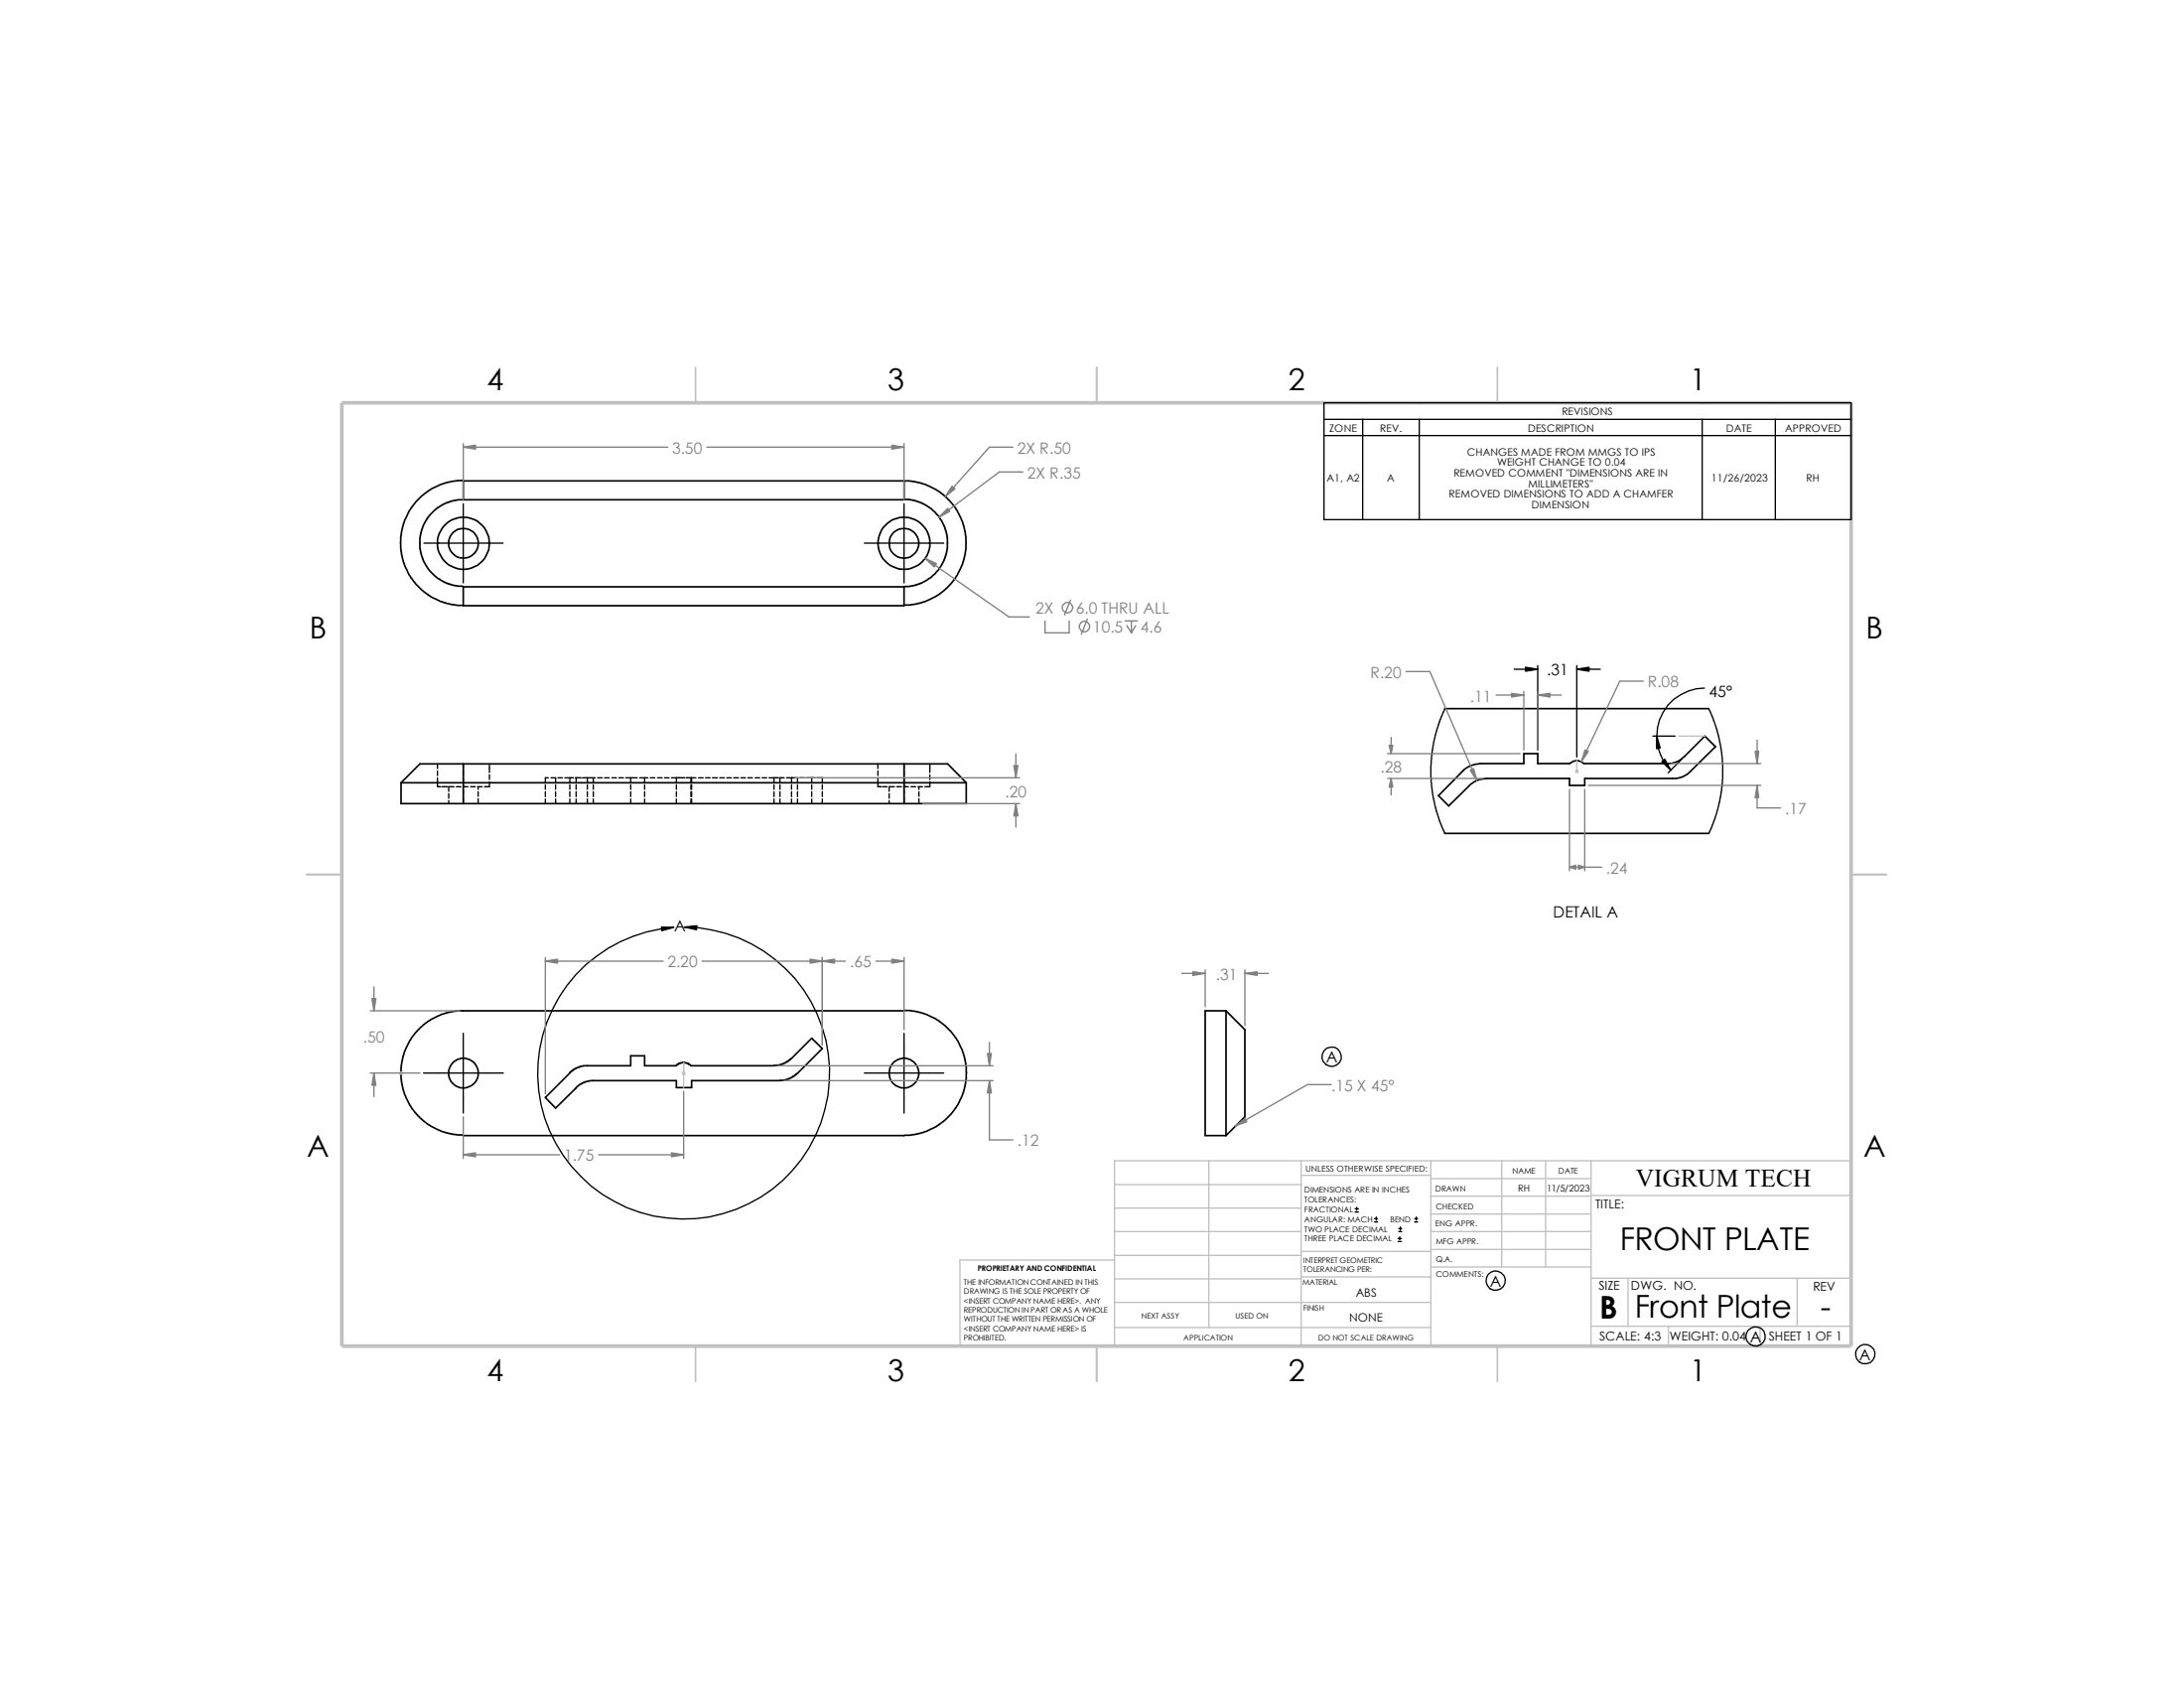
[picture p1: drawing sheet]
<svg xmlns="http://www.w3.org/2000/svg" width="279mm" height="216mm" viewBox="0 0 279 216" stroke-linecap="round" stroke-linejoin="round" font-family="sans-serif">
<g fill="none" stroke="#c0c0c0" stroke-width=".17">
<path d="M201.6 98.6h.3M201.6 98.5l.3 .3M201.7 97.3v1.5M201.8 98.5l-.3 .3M214.8 94.1h3.3M51.2 137.2h.3M51.2 137.1l.3 .3M51.3 137.1v.3M51.4 137.1l-.3 .3M87.3 137.2h.3M87.3 137.1l.3 .3M87.5 135.9v3.2"/>
<path d="M87.6 137.1l-.3 .3M142.6 157.5h23.9M142.6 151.5h23.9M142.6 154.5h23.9M154.6 148.5v21.3M166.5 150.3h16.5M166.5 148.5v23.7M183 157.5h20.5M183 159.8h20.5M183 148.5v23.7M183 155.3h20.5M183 153h20.5"/>
<path d="M183 150.7h20.5M192.1 148.5v13.6M197.7 148.5v13.6M203.5 152.9h33.3M203.5 148.5v23.7M236.8 148.5h-94.2v23.7M142.6 161.2h-19.8v11M142.6 163.6h23.9M142.6 166.6h40.4M142.6 160.6h23.9M142.6 169.8h40.4M166.5 163.3h16.6"/>
<path d="M166.5 160.1h16.6M183.1 162.1h20.4M203.5 163.5h33.3M203.5 169.6h33.3M208.3 163.5v6.1M213.4 169.6v2.6M225.2 169.6v2.6M229.9 163.5v6.1"/>
</g>
<path d="M89 47v4.5M140.3 47v4.5M191.6 47v4.5M39.2 111.8h4.5M236.8 111.8h4.5M89 172.2v4.5M140.3 172.2v4.5M191.6 172.2v4.5" fill="none" stroke="#c0c0c0" stroke-width=".21"/>
<path d="M43.7 51.5h193.1v120.7h-193.1z" fill="none" stroke="#c0c0c0" stroke-width=".47"/>
<g fill="none" stroke="#000" stroke-width=".21">
<path d="M59.2 61.4l-1.3 .2-1.6 .4-1.2 .6-1.2 .9-1.3 1.5-.8 1.5-.4 1.6-.2 1.3 .2 1.4 .4 1.5 .8 1.6 1.1 1.3 1.1 .9 1.5 .8 1.6 .4 1.4 .2M59.3 63.9l-1 .1-1.2 .3-1.4 .9-1 1.1-.6 1-.3 1.2-.1 1 .1 .9 .3 1.2 .6 1 1 1.1 .4 .3 1 .6 1.2 .3 .9 .1M115.7 63.8l1.3 .2 .9 .3 1.2 .7 .5 .5 .5 .5 .7 1.2 .3 .9 .1 1.3-.1 1.4-.3 .9-.4 .7-.7 .9-.6 .6-1.2 .7-.9 .3-1.3 .2M115.7 61.5l1.3 .1 1.3 .3 1.5 .8 1.3 1 1.1 1.2 .9 1.9 .4 1.3 .1 1.4-.1 1.3-.4 1.3-.7 1.5-1 1.3-1.3 1.1-1.8 1-1.3 .3-1.3 .1M115.7 61.5v2.4h-56.4M115.7 75.1v2.4h-56.4M115.7 61.5h-56.4v2.4M115.7 75.1h-56.4v2.4M59.3 97.7h-5.6l-2.4 2.4M59.3 97.7h56.4M59.3 97.7v5.1M115.7 97.7v5.1"/>
<path d="M115.7 97.7h5.5l2.4 2.4M184.8 90.6h33.8M187.4 98.4l.8-.5 1.2-.2h5.5v-1.3h1.8v1.3h4.1a1.33 1.33 0 0 1 1.8 0h10.7a2.98 2.98 0 0 0 2.2-1l2.6-2.6 1.4 1.4-3.2 3.1a2.82 2.82 0 0 1-2.3 1h-11.3v.9h-1.9v-.9h-10.6a3.2 3.2 0 0 0-2.2 .9l-2.7 2.6-1.3-1.3zM51.3 100.1v2.7h8M51.3 100.1h72.3M59.3 102.8h56.4M123.6 100.1v2.7h-7.9M184.8 106.6h33.8M86.5 136.3l.5-.3 .5-.1 .5 .1 .4 .3h10.6M86.5 136.3h-4v-1.3h-1.8v1.3h-6.1l-1 .4-.7 .5M99 136.3l1-.2 1-.5 2.8-2.8 1.4 1.3-3.5 3.4-.6 .4-.6 .2-.7 .1h-11.3v.9h-2v-.9h-11l-.6 .1-.8 .5-3 2.9-1.3-1.3 3.1-3.2M115.7 129.2l1.3 .1 1.5 .5 1.3 .5 1.1 .8 .8 .9 .8 1.1 .8 1.7 .3 1.6v1.6l-.2 1.4-.3 .7-.8 1.6-.6 .8-.8 .8-.8 .6-1.6 .8-.7 .2-1.4 .3h-.7h-56.4"/>
<path d="M115.7 129.3h-57.2l-1.4 .2-1 .4-1.4 .7-.9 .8-1.1 1.3-.8 1.4-.3 1-.3 1.3v1.6l.4 1.9 .8 1.5 .6 .9 .8 .8 1.2 .9 1.5 .7 1.3 .4 1.3 .1M156.8 129.3v15.9M156.8 129.3l2.5 2.4v11.1l-2.5 2.4M156.8 129.3h-2.6v15.9h2.6"/>
<circle cx="59.3" cy="69.5" r="1.9"/>
<circle cx="59.3" cy="69.5" r="3.3"/>
<circle cx="115.6" cy="69.5" r="3.3"/>
<circle cx="115.7" cy="69.5" r="1.9"/>
<circle cx="59.3" cy="137.2" r="1.9"/>
<circle cx="115.7" cy="137.3" r="1.91"/>
</g>
<g fill="none" stroke="#000" stroke-width=".17">
<path d="M169.4 51.5h67.4v15h-67.4zM169.4 53.6h67.4M169.4 55.7h67.4M174.3 53.6v12.9M181.6 53.6v12.9M217.8 53.6v12.9M227.1 53.6v12.9M54.2 69.5h10.1M59.3 64.4v10.1M110.6 69.5h10.1M115.7 64.4v10.1M56 99.5v1.1h.4"/>
<path d="M56 97.7v.6M56 98.6v.6M59.3 97.7v.6M59.3 98.6v.6M59.3 99.5v1.2M62.6 100v.6h-.6M62.6 97.7v1.1M62.6 99.1v.6M70.1 99.5h-.3v.6M70.5 99.5h.6v.6M71.4 99.5h.6M72.3 99.5h1.1"/>
<path d="M72.9 99.5v.6M73.6 99.5h.6M73.7 99.5v.6M74.2 99.5h.1M74.5 99.5h1.7M75.1 99.5v.6M75.9 99.5v.6M76.5 99.5h.5M77.3 99.5h.6M78.3 99.5h.6M79.2 99.5h.6M80.1 99.5h1.4"/>
<path d="M80.7 99.5v.6M81.8 99.5h1.1M82.5 99.5v.6M83.2 99.5h.6M84.1 99.5h.6M85 99.5h.6M85.9 99.5h1.6M86.5 99.5v.6M87.5 99.5h.1M87.8 99.5h1.2M88.4 99.5v.6M88.5 99.5v.6"/>
<path d="M89.4 99.5h.6M90.3 99.5h.5M91.1 99.5h.7M92.1 99.5h.6M93 99.5h.6M93.9 99.5h.6M94.8 99.5h.6M95.7 99.5h.6M96.6 99.5h.6M97.5 99.5h.6M98.4 99.5h1.2M99 99.5v.6"/>
<path d="M99.7 99.5h.6M99.8 99.5v.6M100.6 99.5h1.4v.6M101.3 99.5v.6M102.3 99.5h.6M103.2 99.5h1.1M103.8 99.5v.6M104.6 99.5h.6v.6M112.3 99.5v1.1h.4M112.3 97.7v.6M112.3 98.6v.6M115.7 97.7v.6"/>
<path d="M115.7 98.6v.6M115.7 99.5v1.2M119 100v.6h-.7M119 97.7v1.1M119 99.1v.6M184.8 90.6l-.6 1.4-.6 2.1-.4 1.9-.2 1.9 .1 2.2 .3 2.3 .8 2.7 .6 1.5M193.7 85.6h3M196.7 85.1v10.8M201.7 85.1v11.7M201.7 85.6h3M211.5 94.1h2.8M215.2 97.1l-1.8 1.7"/>
<path d="M218.1 88a6.2 6.2 0 0 0-5.7 3.8 6.2 6.2 0 0 0 1.3 6.7M218.6 90.6l.7 1.8 .6 1.8 .4 2 .1 2.4-.1 1.6-.3 2.3-.7 2.4-.7 1.7M56.6 100.6h.5M57.1 100.6h.1M57.4 100.6v.6M57.4 101.5v.6M57.4 102.4v.4M57.4 100.6h.7M58.4 100.6h.6M59.3 101v.6M59.3 101.9v.9M59.3 100.6h.6"/>
<path d="M60.2 100.6h.6M61.1 100.6h.6M61.2 100.6v.4M61.2 101.3v.6M61.2 102.2v.6M69.8 100.4v.6M69.8 101.3v.6M69.8 102.2v.6M71.1 100.4v.6M71.1 101.3v.6M71.1 102.2v.6M72.9 100.4v.6"/>
<path d="M72.9 101.3v.6M72.9 102.2v.6M73.7 100.4v.6M73.7 101.3v.6M73.7 102.2v.6M75.1 100.4v.6M75.1 101.3v.6M75.1 102.2v.6M75.9 100.4v.6M75.9 101.3v.6M75.9 102.2v.6M80.7 100.4v.6"/>
<path d="M80.7 101.3v.6M80.7 102.2v.6M82.5 100.4v.6M82.5 101.3v.6M82.5 102.2v.6M86.5 100.4v.6M86.5 101.3v.6M86.5 102.2v.6M87.5 118.6a18.7 18.7 0 0 1 17.9 23.8 18.7 18.7 0 0 1-27.8 10.7 18.7 18.7 0 0 1-2.7-29.7 19 19 0 0 1 11.3-4.8M88.4 100.4v.6M88.4 101.3v.6M88.4 102.2v.6"/>
<path d="M88.5 100.4v.6M88.5 101.3v.6M88.5 102.2v.6M99 100.4v.6M99 101.3v.6M99 102.2v.6M99.8 100.4v.6M99.8 101.3v.6M99.8 102.2v.6M101.3 100.4v.6M101.3 101.3v.6M101.3 102.2v.6"/>
<path d="M102 100.4v.6M102 101.3v.6M102 102.2v.6M103.8 100.4v.6M103.8 101.3v.6M103.8 102.2v.6M105.2 100.4v.6M105.2 101.3v.6M105.2 102.2v.6M112.9 100.6h.6M113.7 100.6v.6M113.7 101.5v.6"/>
<path d="M113.7 102.4v.4M113.8 100.6h.6M114.7 100.6h.6M115.6 100.6h.6M115.7 101v.6M115.7 101.9v.9M116.5 100.6h.6M117.4 100.6h.6M117.6 100.6v.4M117.6 101.3v.6M117.6 102.2v.6M54.2 137.2h10.2"/>
<path d="M59.3 132.2v10.2M110.6 137.2h10.1M115.7 132.2v10.2M173.4 155h.4M173.4 154.6h.4M173.6 154.4v.4M175.9 156.3h.3M175.9 155.9h.3M176.1 155.7v.4M178.9 158.8h.4M178.9 158.4h.4M178.9 157.5h.4"/>
<path d="M178.9 157.1h.4M179.1 158.2v.4M179.2 156.9v.5M181 156.3h.4M181 155.9h.4M181.2 155.7v.4"/>
<circle cx="170.4" cy="135.2" r="1.24"/>
<circle cx="191.3" cy="163.8" r="1.25"/>
<circle cx="224.6" cy="170.9" r="1.24"/>
<circle cx="238.6" cy="173.2" r="1.25"/>
</g>
<g fill="none" stroke="#808080" stroke-width=".17">
<path d="M59.3 56.7v7.2M59.3 57.2h26.1M90.4 57.2h25.3M115.7 56.7v7.2M129.6 57.2h-3l-5.7 6.3M118.4 71.4l10.7 7.5h2.6M130.9 60.4h-3.1l-7.7 5.8M133.7 79.4v1.5h3.1v-1.5M136.9 76.8l-.7 1.9M139.1 79.2l-.8 1.9M143.9 79.4h1.6M144.7 79.4v1.5"/>
<path d="M101.7 99.5h28.7M130 96.4v3.1M144.1 80l.6 .9M145.3 80l-.6 .9M177.5 96.4h17M177.5 99.6h12.2M178 94.3v2.1M178 99.6v2.1M179.9 85.9h3l6 13.9M191.4 88.9h3.5M194.9 88.4v7.5M196.7 88.4v7.5"/>
<path d="M196.7 88.9h3M210.2 87.1h-3l-4.9 10.3M213.7 97.7h11.6M224.8 94.7v3M118 102.8h12.4M130 102.8v3M200.8 110.9h4.1M200.8 101v10.4M202.7 101v10.4M203.2 100.5h22.1M224.8 100.5v2.8h3M47.4 137.2h6.3"/>
<path d="M47.4 129.3h11.4M47.8 126.2v3.1M47.8 137.2v3.1M69.8 122.9h15M69.8 122.5v17.4M87.5 139.6v8.6M89.8 122.9h18.4M99.5 136.3h27.5M100.3 138.2h26.7M105.2 122.5v11.1M112.1 122.9h3.6M115.7 122.5v9.2"/>
<path d="M126.6 138.2v7.6h3M126.6 133.3v3M151.2 124.5h3M154.2 124v4.8M159.3 124.5h3M159.3 124v7.2M170.3 138.7h-3l-9.3 5.3M59.3 147.7h12.3M59.3 142.8v5.4M76.6 147.7h10.9"/>
<circle cx="136.6" cy="77.7" r=".67"/>
<circle cx="138.7" cy="80.1" r=".67"/>
</g>
<g fill="#808080" stroke="#808080" stroke-width=".17">
<path d="M59.3 147.7l1.5-.3v.6z"/>
<path d="M85.9 147.4l1.6 .3-1.6 .3z"/>
<path d="M126.6 138.2l.2 1.6h-.5z"/>
<path d="M126.3 134.7h.5l-.2 1.6z"/>
<path d="M105.2 122.9l1.6-.2v.5z"/>
<path d="M114.1 122.7l1.6 .2-1.6 .3z"/>
<path d="M103.6 122.7l1.6 .2-1.6 .3z"/>
<path d="M69.8 122.9l1.5-.2v.5z"/>
<path d="M47.8 137.2l.3 1.6h-.5z"/>
<path d="M47.6 127.7h.5l-.3 1.6z"/>
<path d="M130 102.8l.2 1.6h-.5z"/>
<path d="M129.7 97.9h.5l-.2 1.6z"/>
<path d="M114.1 56.9l1.6 .3-1.6 .2z"/>
<path d="M118.4 71.4l1.4 .7-.3 .4z"/>
<path d="M121.2 65l.3 .4-1.4 .8z"/>
<path d="M59.3 57.2l1.5-.3v.5z"/>
<path d="M121.8 62.2l.4 .3-1.3 1z"/>
<path d="M159.3 124.5l1.5-.2v.5z"/>
<path d="M152.6 124.3l1.6 .2-1.6 .3z"/>
<path d="M158 144l1.3-1 .2 .5z"/>
<path d="M193.4 88.7l1.5 .2-1.5 .3z"/>
<path d="M201.9 110.7l.8 .2-.8 .3z"/>
<path d="M224.5 96.1h.5l-.2 1.6z"/>
<path d="M178 99.6l.2 1.1h-.5z"/>
<path d="M224.8 100.5l.2 1.5h-.5z"/>
<path d="M202.8 95.9l.4 .2-.9 1.3z"/>
<path d="M177.7 95.3h.5l-.2 1.1z"/>
<path d="M196.7 88.9l1.6-.2v.5z"/>
<path d="M200.8 110.9l.8-.2v.5z"/>
<path d="M188.1 98.5l.4-.2 .4 1.5z"/>
</g>
<path d="M195.2 85.3l1.5 .3-1.5 .3zM201.7 85.6l1.6-.3v.6zM212 94.1l.4 1.6-.5 .1zM212.6 97.4l.4-.3 .7 1.4zM84.6 118.6h1.6l-1.5 .4zM87.5 118.6l1.7-.2-.1 .5z" fill="#000" stroke="#000" stroke-width=".17"/>
<g font-size="4">
<text x="207.2" y="159.9">FRONT PLATE</text>
<text x="204.6" y="168.6">B</text>
<text x="209.1" y="168.5">Front Plate</text>
<text x="232.9" y="168.5">-</text>
</g>
<g font-size="3.9">
<text x="62.3" y="50">4</text>
<text x="113.6" y="50">3</text>
<text x="164.8" y="50">2</text>
<text x="216.2" y="50">1</text>
<text x="39.6" y="81.6">B</text>
<text x="238.7" y="81.6">B</text>
<text x="39.3" y="148">A</text>
<text x="238.4" y="148">A</text>
<text x="62.3" y="176.7">4</text>
<text x="113.6" y="176.7">3</text>
<text x="164.8" y="176.7">2</text>
<text x="216.2" y="176.7">1</text>
</g>
<text font-size="3.2" x="209.3" y="151.7">VIGRUM TECH</text>
<g font-size="2" fill="#808080">
<text x="86" y="58">3.50</text>
<text x="130.1" y="58">2X R.50</text>
<text x="131.4" y="61.2">2X R.35</text>
<text x="132.5" y="78.5">2X</text>
<text x="137.6" y="78.5">6.0 THRU ALL</text>
<text x="139.8" y="80.9">10.5</text>
<text x="145.9" y="80.9">4.6</text>
<text x="175.3" y="86.7">R.20</text>
<text x="188" y="89.7">.11</text>
<text x="210.8" y="87.9">R.08</text>
<text x="128.6" y="102">.20</text>
<text x="176.6" y="98.8">.28</text>
<text x="228.3" y="104.2">.17</text>
<text x="205.4" y="111.7">.24</text>
<text x="85.4" y="123.7">2.20</text>
<text x="108.7" y="123.7">.65</text>
<text x="155.5" y="125.3">.31</text>
<text x="46.4" y="133.3">.50</text>
<text x="170.3" y="139.5">.15 X 45°</text>
<text x="72.1" y="148.5">1.75</text>
<text x="130.1" y="146.6">.12</text>
</g>
<g font-size="2">
<text x="197.9" y="86.4">.31</text>
<text x="218.6" y="89.2">45°</text>
<text x="86.2" y="119.2">A</text>
<text x="198.7" y="117.3">DETAIL A</text>
<text x="169.6" y="135.9">A</text>
<text x="190.6" y="164.5">A</text>
<text x="223.9" y="171.7">A</text>
<text x="237.9" y="173.9">A</text>
</g>
<g font-size="1.6">
<text x="204.1" y="154.6">TITLE:</text>
<text x="204.5" y="165">SIZE</text>
<text x="208.7" y="165">DWG. NO.</text>
<text x="231.9" y="165.1">REV</text>
<text x="204.6" y="171.5">SCALE: 4:3 WEIGHT: 0.04</text>
<text x="226.3" y="171.4">SHEET 1 OF 1</text>
</g>
<g font-size="1.5">
<text x="173.4" y="165.8">ABS</text>
<text x="172.6" y="169">NONE</text>
</g>
<g font-size="1.3">
<text x="199.8" y="53.1">REVISIONS</text>
<text x="170.1" y="55.2">ZONE</text>
<text x="176.5" y="55.2">REV.</text>
<text x="187.7" y="58.3">CHANGES MADE FROM MMGS TO IPS</text>
<text x="191.5" y="59.6">WEIGHT CHANGE TO 0.04</text>
<text x="195.5" y="55.2">DESCRIPTION</text>
<text x="220.8" y="55.2">DATE</text>
<text x="228.3" y="55.2">APPROVED</text>
<text x="169.8" y="61.6">A1, A2</text>
<text x="177.5" y="61.6">A</text>
<text x="185.4" y="63.6">REMOVED DIMENSIONS TO ADD A CHAMFER</text>
<text x="186" y="61">REMOVED COMMENT &quot;DIMENSIONS ARE IN</text>
<text x="195.5" y="62.3">MILLIMETERS&quot;</text>
<text x="196" y="65">DIMENSION</text>
<text x="218.9" y="61.6">11/26/2023</text>
<text x="231.1" y="61.6">RH</text>
</g>
<g font-size="1.2">
<text x="194.2" y="152.4">RH</text>
<text x="197.9" y="152.4">11/5/2023</text>
</g>
<text font-size="1.1" x="167" y="149.9">UNLESS OTHERWISE SPECIFIED:</text>
<g font-size="1">
<text x="166.9" y="152.5">DIMENSIONS ARE IN INCHES</text>
<text x="166.9" y="153.8">TOLERANCES:</text>
<text x="166.9" y="155">FRACTIONAL</text>
<text x="183.6" y="152.4">DRAWN</text>
<text x="183.7" y="154.7">CHECKED</text>
<text x="193.5" y="150.1">NAME</text>
<text x="199.4" y="150.1">DATE</text>
<text x="166.8" y="161.5">INTERPRET GEOMETRIC</text>
<text x="166.9" y="158.8">THREE PLACE DECIMAL</text>
<text x="166.9" y="157.6">TWO PLACE DECIMAL</text>
<text x="166.9" y="156.3">ANGULAR: MACH</text>
<text x="177.8" y="156.3">BEND</text>
<text x="183.6" y="156.9">ENG APPR.</text>
<text x="183.7" y="161.4">Q.A.</text>
<text x="183.7" y="159.1">MFG APPR.</text>
<text x="123.3" y="164.3">THE INFORMATION CONTAINED IN THIS</text>
<text x="123.3" y="165.5">DRAWING IS THE SOLE PROPERTY OF</text>
<text x="123.3" y="166.7">&lt;INSERT COMPANY NAME HERE&gt;. ANY</text>
<text x="123.3" y="167.9">REPRODUCTION IN PART OR AS A WHOLE</text>
<text x="125.1" y="162.6">PROPRIETARY AND CONFIDENTIAL</text>
<text x="166.7" y="164.4">MATERIAL</text>
<text x="166.7" y="167.6">FINISH</text>
<text x="166.8" y="162.7">TOLERANCING PER:</text>
<text x="183.7" y="163.4">COMMENTS:</text>
<text x="123.3" y="169.1">WITHOUT THE WRITTEN PERMISSION OF</text>
<text x="123.3" y="170.3">&lt;INSERT COMPANY NAME HERE&gt; IS</text>
<text x="123.3" y="171.5">PROHIBITED.</text>
<text x="146" y="168.7">NEXT ASSY</text>
<text x="151.4" y="171.4">APPLICATION</text>
<text x="158" y="168.7">USED ON</text>
<text x="168.6" y="171.5">DO NOT SCALE DRAWING</text>
</g>
</svg>
